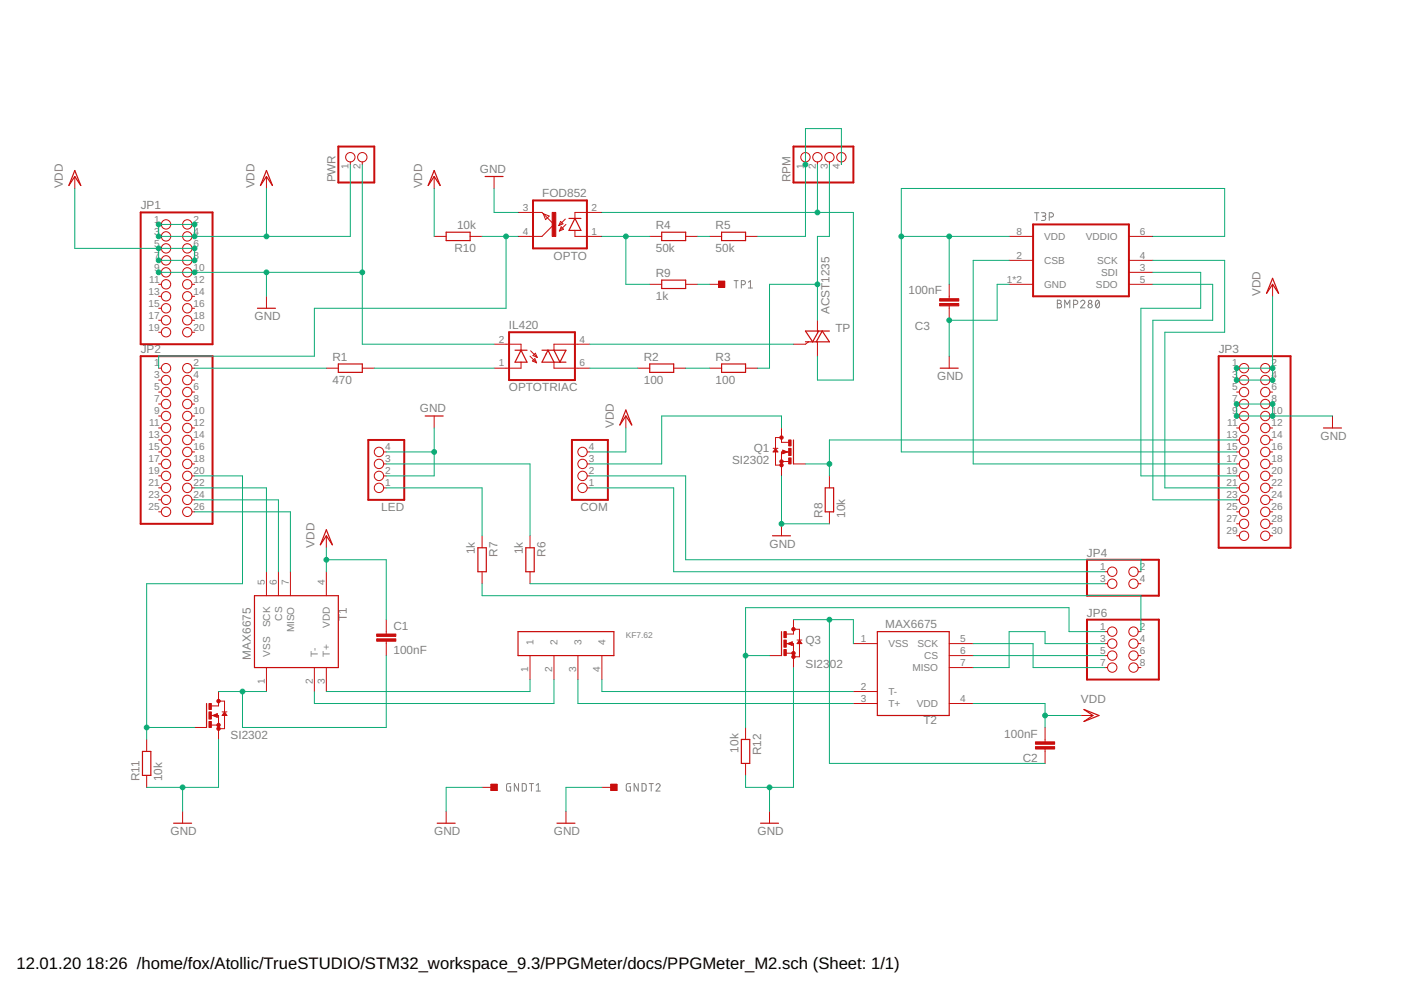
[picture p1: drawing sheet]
<svg xmlns="http://www.w3.org/2000/svg" width="297mm" height="210mm" viewBox="0 0 297 210" stroke-linecap="round" stroke-linejoin="round" font-family="sans-serif">
<g fill="none" stroke="#808080" stroke-width=".21">
<path d="M155.6 59.5h.9M156.1 59.5v1.6M158.7 59.8l.4-.3v1.6M219.4 45.1h.9M219.8 45.1v1.6M220.8 45.1h.6a.37 .37 0 0 1 .3 .4 .37 .37 0 0 1-.3 .3h-.4M221.3 45.8a.44 .44 0 0 1 .4 .5 .44 .44 0 0 1-.4 .4h-.5M222.5 46h.4a.46 .46 0 0 0 .5-.4 .46 .46 0 0 0-.5-.5h-.4v1.6M157.2 60.4h.4a.43 .43 0 0 0 .5-.5 .43 .43 0 0 0-.5-.4h-.4v1.6M158.7 61.1h.8M224.2 63.6h.4a.36 .36 0 0 1 .4 .4 .36 .36 0 0 1-.4 .4 .46 .46 0 0 1 .5 .4 .46 .46 0 0 1-.5 .5h-.4zM224.2 64.4h.4"/>
<path d="M225.7 65.3v-1.7l.6 1 .5-1v1.7M227.6 64.6h.5a.46 .46 0 0 0 .4-.5 .46 .46 0 0 0-.4-.5h-.5v1.7M229.1 64a.44 .44 0 0 1 .6-.3 .44 .44 0 0 1 .2 .7l-.8 .9h.9M232.5 63.8l.2-.2a.97 .97 0 0 1 0 1.7 1 1 0 0 1-.2-1.5zM233 64l-.7 .9M108.3 166.1h-.6l-.3 .3v1.1l.2 .2h.7v-.9h-.3M109.9 166.1v1.6l-.8-1.6v1.6M110.7 166.1l.6 .1 .3 .2v1l-.3 .3h-.6zM112.2 166.1h.9M112.7 166.1v1.6M113.7 167.7h.9M113.7 166.5l.4-.4v1.6"/>
<path d="M133.7 166.1h-.6l-.3 .3v1l.2 .3h.7v-.9h-.3M135.3 166.1v1.6l-.8-1.6v1.6M136.1 166.1l.6 .1 .3 .2v1l-.3 .3h-.6zM137.6 166.1h.9M138.1 166.1v1.6M139.1 166.5a.43 .43 0 0 1 .6-.3 .43 .43 0 0 1 .1 .6l-.7 .9h.9"/>
<circle cx="231.1" cy="64" r=".35"/>
<circle cx="231.1" cy="64.8" r=".46"/>
</g>
<path d="M71.7 31.1h7.7v7.6h-7.7zM168.2 31.1h12.7v7.6h-12.7zM29.8 45h15.3v28h-15.3zM113 42.5h11.4v10.2h-11.4zM219 47.6h20.4v15.2h-20.4zM29.8 75.5h15.3v35.6h-15.3zM107.9 70.4h14v10.2h-14zM258.4 75.5h15.2v40.6h-15.2zM78.1 93.3h7.6v12.7h-7.6zM121.3 93.3h7.6v12.7h-7.6zM230.5 118.7h15.2v7.6h-15.2zM230.5 131.4h15.2v12.7h-15.2z" fill="none" stroke="#c90d0c" stroke-width=".42"/>
<g fill="none" stroke="#c90d0c" stroke-width=".21">
<path d="M15.9 37.4v2.6M56.5 37.4v2.6M74.3 34.3v.6M76.8 34.3v.6M92.1 37.4v2.6M104.8 37.4v2.6M170.8 34.3v.6M173.3 34.3v.6M175.9 34.3v.6M178.4 34.3v.6M33.6 50.1h.6M33.6 47.6h.6"/>
<path d="M33.6 52.7h.6M33.6 55.2h.6M33.6 57.7h.6M40.7 50.1h.6M40.7 47.6h.6M40.7 52.7h.6M40.7 55.2h.6M40.7 57.7h.6M92.1 50.1h2.5M99.7 50.1h2.5M109.8 45h5.1l2.6 2.6-2.6 2.5h-5.1M115.2 45.3l1.2 .5-.7 .8z"/>
<path d="M118.9 46.9l.5 .6-.9 .3zM119 48.1l.5 .5-.9 .4zM119.9 46.4l-1.4 1.4M120 47.6l-1.4 1.4M121.9 48.9v1.2h5.7M127.6 45h-5.7v1.3M137.8 50.1h2.5M145.4 50.1h2.5M150.5 50.1h2.5M158.1 50.1h2.5M214 50.1h5M214 55.2h5"/>
<path d="M239.4 50.1h5M239.4 55.2h5M239.4 57.7h5M33.6 78.1h.6M33.6 60.3h.6M33.6 62.8h.6M33.6 65.4h.6M33.6 67.9h.6M33.6 70.4h.6M40.7 78.1h.6M40.7 60.3h.6M40.7 62.8h.6"/>
<path d="M40.7 65.4h.6M40.7 67.9h.6M40.7 70.4h.6M56.5 62.8v2.6M69.2 78.1h2.5M76.8 78.1h2.6M104.8 73h5.7v1.3M110.5 76.8v1.3h-5.7M112.4 75.5l1.4 1.4M112.5 74.4l1.4 1.4M112.9 76.5l.5-.5 .4 .9zM113 75.4l.5-.5 .4 .9z"/>
<path d="M117.5 76.8v1.3h7.6M125.1 73h-7.6v1.3M135.2 78.1h2.6M137.8 60.3h2.5M142.8 78.1h2.6M145.4 60.3h2.5M150.5 78.1h2.5M150.5 60.3h1.9M158.1 78.1h2.5M171.4 72.5l-.6 .5h-2.6M173.3 67.9v2.5M173.3 72.5v3"/>
<path d="M201.3 60.3v3M201.3 64.9v3M201.3 75.5v2.6M214 60.3h5M239.4 60.3h5M262.2 78.1h.6M269.3 78.1h.5M269.8 60.3v2.5M33.6 98.4h.6M33.6 95.8h.6M33.6 80.6h.6M33.6 83.1h.6"/>
<path d="M33.6 85.7h.6M33.6 88.2h.6M33.6 90.7h.6M33.6 93.3h.6M40.7 98.4h.6M40.7 95.8h.6M40.7 80.6h.6M40.7 83.1h.6M40.7 85.7h.6M40.7 88.2h.6M40.7 90.7h.6M40.7 93.3h.6"/>
<path d="M81.3 98.4h.6M81.3 95.8h.6M92.1 88.2v2.5M124.5 98.4h.6M124.5 95.8h.6M132.7 88.2v2.5M163.9 95.1h1M164.4 95.1l.5 .7h-1zM165.7 90.7v3.1h1.5M165.7 92.8h-1.3v5.8h1.3M165.7 97.9h1.5M165.9 95.4l1.1 .4-1.1 .4z"/>
<path d="M167.2 95.8h-1.5v5.1M168.2 98.4h2.6M262.2 98.4h.6M262.2 95.8h.6M262.2 80.6h.6M262.2 83.1h.6M262.2 85.7h.6M262.2 88.2h.6M262.2 90.7h.6M262.2 93.3h.6M269.3 98.4h.5M269.3 95.8h.5"/>
<path d="M269.3 80.6h.5M269.3 83.1h.5M269.3 85.7h.5M269.3 88.2h.5M269.3 90.7h.5M269.3 93.3h.5M282.5 88.2v2.5M33.6 103.4h.6M33.6 100.9h.6M33.6 106h.6M33.6 108.5h.6M40.7 103.4h.6"/>
<path d="M40.7 100.9h.6M40.7 106h.6M40.7 108.5h.6M69.2 113.6v2.5M81.3 103.4h.6M81.3 100.9h.6M102.2 113.6v2.5M112.4 113.6v2.5M124.5 103.4h.6M124.5 100.9h.6M165.7 111.1v2.5M175.9 100.9v2.5"/>
<path d="M175.9 108.5v2.6M262.2 103.4h.6M262.2 100.9h.6M262.2 106h.6M262.2 108.5h.6M262.2 111.1h.6M262.2 113.6h.6M269.3 103.4h.5M269.3 100.9h.5M269.3 106h.5M269.3 108.5h.5M269.3 111.1h.5"/>
<path d="M269.3 113.6h.5M56.5 121.2v5.1M59 121.2v5.1M61.6 121.2v5.1M69.2 121.2v5.1M81.9 131.4v3M81.9 136v3M102.2 121.2v2.6M112.4 121.2v2.6M112.4 139v5.1M117.5 139v5.1M122.5 139v5.1"/>
<path d="M127.6 139v5.1M163.2 139h2.5M166.7 136.5h1.5v5M166.7 138.5h1.5M167 136.5l1-.4v.7zM168.2 131.4v3h-1.5M168.2 133.4h1.3v5.9h-1.3M169 135.7h1M169.5 135.7l.5 .8h-1zM180.9 136.5h5.1M201.3 136.5h5M201.3 139h5"/>
<path d="M234.3 121.2h.5M234.3 123.8h.5M234.3 136.5h.5M234.3 139h.5M234.3 133.9h.5M241.3 121.2h.6M241.3 123.8h.6M241.3 136.5h.6M241.3 139h.6M241.3 133.9h.6M31.1 156.8v2.5M41.3 154.2h2.5"/>
<path d="M44.8 151.7h1.5v5.1M44.8 153.7h1.5M45.1 151.7l1-.4v.8zM46.3 146.6v3.1h-1.5M46.3 148.7h1.3v5.8h-1.3M47.1 150.9h1M47.6 150.9l.5 .8h-1zM56.5 141.5v5.1M66.7 141.5v5.1M69.2 141.5v5.1M158.1 154.2v2.6M180.9 146.6h5.1"/>
<path d="M180.9 149.2h5.1M201.3 149.2h5M201.3 141.5h5M221.6 154.2v3.1M221.6 158.8v3.1M229.2 151.7h2.5M234.3 141.5h.5M241.3 141.5h.6M31.1 164.4v2.5M38.7 172v2.5M94.6 172v2.5M102.2 166.9h1.9"/>
<path d="M120 172v2.5M127.6 166.9h1.9M158.1 161.9v2.5M163.2 172v2.5"/>
<circle cx="74.3" cy="33.3" r=".99"/>
<circle cx="76.8" cy="33.3" r=".99"/>
<circle cx="170.8" cy="33.3" r=".99"/>
<circle cx="173.3" cy="33.3" r=".99"/>
<circle cx="175.9" cy="33.3" r=".99"/>
<circle cx="178.4" cy="33.3" r=".99"/>
<circle cx="35.2" cy="57.7" r=".99"/>
<circle cx="35.2" cy="52.7" r=".99"/>
<circle cx="35.2" cy="55.2" r=".99"/>
<circle cx="35.2" cy="47.6" r=".99"/>
<circle cx="35.2" cy="50.1" r=".99"/>
<circle cx="39.7" cy="52.7" r=".99"/>
<circle cx="39.7" cy="47.6" r=".99"/>
<circle cx="39.7" cy="57.7" r=".99"/>
<circle cx="39.7" cy="50.1" r=".99"/>
<circle cx="39.7" cy="55.2" r=".99"/>
<circle cx="35.2" cy="67.9" r=".99"/>
<circle cx="35.2" cy="60.3" r=".99"/>
<circle cx="35.2" cy="70.4" r=".99"/>
<circle cx="35.2" cy="62.8" r=".99"/>
<circle cx="35.2" cy="65.4" r=".99"/>
<circle cx="35.2" cy="78.1" r=".99"/>
<circle cx="39.7" cy="70.4" r=".99"/>
<circle cx="39.7" cy="78.1" r=".99"/>
<circle cx="39.7" cy="65.4" r=".99"/>
<circle cx="39.7" cy="67.9" r=".99"/>
<circle cx="39.7" cy="60.3" r=".99"/>
<circle cx="39.7" cy="62.8" r=".99"/>
<circle cx="263.8" cy="78.1" r=".99"/>
<circle cx="268.3" cy="78.1" r=".99"/>
<circle cx="35.2" cy="95.8" r=".99"/>
<circle cx="35.2" cy="88.2" r=".99"/>
<circle cx="35.2" cy="90.7" r=".99"/>
<circle cx="35.2" cy="98.4" r=".99"/>
<circle cx="35.2" cy="93.3" r=".99"/>
<circle cx="35.2" cy="83.1" r=".99"/>
<circle cx="35.2" cy="80.6" r=".99"/>
<circle cx="35.2" cy="85.7" r=".99"/>
<circle cx="39.7" cy="95.8" r=".99"/>
<circle cx="39.7" cy="88.2" r=".99"/>
<circle cx="39.7" cy="90.7" r=".99"/>
<circle cx="39.7" cy="98.4" r=".99"/>
<circle cx="39.7" cy="93.3" r=".99"/>
<circle cx="39.7" cy="83.1" r=".99"/>
<circle cx="39.7" cy="80.6" r=".99"/>
<circle cx="39.7" cy="85.7" r=".99"/>
<circle cx="80.3" cy="98.4" r=".99"/>
<circle cx="80.3" cy="95.8" r=".99"/>
<circle cx="123.5" cy="95.8" r=".99"/>
<circle cx="123.5" cy="98.4" r=".99"/>
<circle cx="263.8" cy="95.8" r=".99"/>
<circle cx="263.8" cy="90.7" r=".99"/>
<circle cx="263.8" cy="88.2" r=".99"/>
<circle cx="263.8" cy="93.3" r=".99"/>
<circle cx="263.8" cy="98.4" r=".99"/>
<circle cx="263.8" cy="80.6" r=".99"/>
<circle cx="263.8" cy="85.7" r=".99"/>
<circle cx="263.8" cy="83.1" r=".99"/>
<circle cx="268.3" cy="88.2" r=".99"/>
<circle cx="268.3" cy="90.7" r=".99"/>
<circle cx="268.3" cy="95.8" r=".99"/>
<circle cx="268.3" cy="93.3" r=".99"/>
<circle cx="268.3" cy="98.4" r=".99"/>
<circle cx="268.3" cy="83.1" r=".99"/>
<circle cx="268.3" cy="80.6" r=".99"/>
<circle cx="268.3" cy="85.7" r=".99"/>
<circle cx="35.2" cy="100.9" r=".99"/>
<circle cx="35.2" cy="103.4" r=".99"/>
<circle cx="35.2" cy="106" r=".99"/>
<circle cx="35.2" cy="108.5" r=".99"/>
<circle cx="39.7" cy="100.9" r=".99"/>
<circle cx="39.7" cy="103.4" r=".99"/>
<circle cx="39.7" cy="106" r=".99"/>
<circle cx="39.7" cy="108.5" r=".99"/>
<circle cx="80.3" cy="100.9" r=".99"/>
<circle cx="80.3" cy="103.4" r=".99"/>
<circle cx="123.5" cy="100.9" r=".99"/>
<circle cx="123.5" cy="103.4" r=".99"/>
<circle cx="263.8" cy="100.9" r=".99"/>
<circle cx="263.8" cy="106" r=".99"/>
<circle cx="263.8" cy="111.1" r=".99"/>
<circle cx="263.8" cy="113.6" r=".99"/>
<circle cx="263.8" cy="108.5" r=".99"/>
<circle cx="263.8" cy="103.4" r=".99"/>
<circle cx="268.3" cy="111.1" r=".99"/>
<circle cx="268.3" cy="113.6" r=".99"/>
<circle cx="268.3" cy="100.9" r=".99"/>
<circle cx="268.3" cy="103.4" r=".99"/>
<circle cx="268.3" cy="106" r=".99"/>
<circle cx="268.3" cy="108.5" r=".99"/>
<circle cx="235.8" cy="136.5" r=".99"/>
<circle cx="235.8" cy="121.2" r=".99"/>
<circle cx="235.8" cy="133.9" r=".99"/>
<circle cx="235.8" cy="123.8" r=".99"/>
<circle cx="235.8" cy="139" r=".99"/>
<circle cx="240.3" cy="133.9" r=".99"/>
<circle cx="240.3" cy="139" r=".99"/>
<circle cx="240.3" cy="123.8" r=".99"/>
<circle cx="240.3" cy="121.2" r=".99"/>
<circle cx="240.3" cy="136.5" r=".99"/>
<circle cx="235.8" cy="141.5" r=".99"/>
<circle cx="240.3" cy="141.5" r=".99"/>
</g>
<g fill="none" stroke="#c90d0c" stroke-width=".25">
<path d="M15.9 36.2l1.2 3.1-1.2-1.9-1.3 1.9zM56.5 36.2l1.3 3.1-1.3-1.9-1.3 1.9zM92.1 36.2l1.2 3.1-1.2-1.9-1.3 1.9zM102.8 37.4h3.9M94.6 49.2h5.1v1.8h-5.1zM120.6 46.3h2.6M121.9 46.3l1.3 2.6h-2.6zM140.3 49.2h5.1v1.8h-5.1zM140.3 59.4h5.1v1.8h-5.1zM152.4 59.6h1.2v1.3h-1.2zM153 49.2h5.1v1.8h-5.1zM269.8 59l1.3 3.2-1.3-1.9-1.3 1.9z"/>
<path d="M54.6 65.4h3.8M71.7 77.2h5.1v1.8h-5.1zM109.2 74.3h2.5M110.5 74.3l1.2 2.5h-2.5zM114.9 74.3h5.1l-1.3 2.5-1.2-2.5M117.5 76.8l-1.3-2.5-1.3 2.5h5.1M137.8 77.2h5v1.8h-5zM153 77.2h5.1v1.8h-5.1zM170.8 72.5h5.1l-1.6-2.3-1.2 2.3M173.6 70.2l-1.3 2.3-1.5-2.3h5.1M199.3 78.1h3.9M90.1 88.2h3.9"/>
<path d="M132.7 86.9l1.2 3.2-1.2-1.9-1.3 1.9zM164.4 95.3l.3 .4h-.5zM166.6 95.8l-.5-.2v.5l.6-.3M168.2 93.3v5.1M280.6 90.7h3.8M69.2 112.3l1.3 3.2-1.3-1.9-1.3 1.9zM101.3 116.1h1.8v5.1h-1.8zM111.5 116.1h1.8v5.1h-1.8zM163.8 113.6h3.8M175 103.4h1.7v5.1h-1.7zM54 126.3h17.7v15.2h-17.7zM109.8 133.9h20.4v5.1h-20.4z"/>
<path d="M165.7 133.9v5.1M167.2 136.5l.7 .2v-.5l-.6 .3M169.5 136l.3 .3h-.6zM186 133.9h15.3v17.8h-15.3zM30.2 159.3h1.8v5.1h-1.8zM43.8 149.2v5M45.3 151.7l.7 .3v-.6l-.6 .3M47.6 151.2l.3 .4h-.6zM157.2 156.8h1.8v5.1h-1.8zM229.8 150.4l3.2 1.3-3.2 1.3 1.9-1.3zM36.8 174.5h3.8M92.7 174.5h3.8"/>
<path d="M104.1 166.3h1.3v1.3h-1.3zM118.1 174.5h3.8M129.5 166.3h1.3v1.3h-1.3zM161.2 174.5h3.9"/>
</g>
<g fill="#c90d0c" stroke="#c90d0c" stroke-width=".21">
<circle cx="165.7" cy="98.6" r=".36"/>
<circle cx="165.7" cy="97.9" r=".36"/>
<circle cx="165.7" cy="92.8" r=".36"/>
<circle cx="46.3" cy="154.5" r=".36"/>
<circle cx="46.3" cy="153.7" r=".36"/>
<circle cx="46.3" cy="148.7" r=".36"/>
<circle cx="168.2" cy="139.3" r=".36"/>
<circle cx="168.2" cy="138.5" r=".36"/>
<circle cx="168.2" cy="133.4" r=".36"/>
</g>
<g fill="#c90d0c" stroke="#c90d0c" stroke-width=".21">
<path d="M167.2 93.3h.5v1.3h-.5z"/>
<path d="M167.2 97.1h.5v1.3h-.5z"/>
<path d="M167.2 95.1h.5v1.5h-.5z"/>
<path d="M117.1 45h.7v5.1h-.7z"/>
<path d="M79.9 135.4h4v.6h-4z"/>
<path d="M79.9 134.4h4v.5h-4z"/>
<path d="M219.5 157.3h4.1v.5h-4.1z"/>
<path d="M219.5 158.3h4.1v.5h-4.1z"/>
<path d="M199.2 63.3h4.1v.5h-4.1z"/>
<path d="M199.2 64.3h4.1v.6h-4.1z"/>
<path d="M152.4 59.6h1.2v1.3h-1.2z"/>
<path d="M44.3 149.2h.5v1.2h-.5z"/>
<path d="M44.3 153h.5v1.2h-.5z"/>
<path d="M44.3 150.9h.5v1.6h-.5z"/>
<path d="M166.2 133.9h.5v1.3h-.5z"/>
<path d="M166.2 137.7h.5v1.3h-.5z"/>
<path d="M166.2 135.7h.5v1.5h-.5z"/>
<path d="M104.1 166.3h1.3v1.3h-1.3z"/>
<path d="M129.5 166.3h1.3v1.3h-1.3z"/>
</g>
<g fill="#0dab76" stroke="#0dab76" stroke-width=".21">
<circle cx="165.7" cy="111.1" r=".51"/>
<circle cx="262.2" cy="88.2" r=".51"/>
<circle cx="262.2" cy="85.7" r=".51"/>
<circle cx="269.8" cy="88.2" r=".51"/>
<circle cx="269.8" cy="85.7" r=".51"/>
<circle cx="41.3" cy="57.7" r=".51"/>
<circle cx="76.8" cy="57.7" r=".51"/>
<circle cx="56.5" cy="57.7" r=".51"/>
<circle cx="33.6" cy="57.7" r=".51"/>
<circle cx="92.1" cy="95.8" r=".51"/>
<circle cx="201.3" cy="67.9" r=".51"/>
<circle cx="163.2" cy="166.9" r=".51"/>
<circle cx="38.7" cy="166.9" r=".51"/>
<circle cx="175.9" cy="98.4" r=".51"/>
<circle cx="132.7" cy="50.1" r=".51"/>
<circle cx="201.3" cy="50.1" r=".51"/>
<circle cx="191.1" cy="50.1" r=".51"/>
<circle cx="107.3" cy="50.1" r=".51"/>
<circle cx="170.8" cy="34.9" r=".51"/>
<circle cx="173.3" cy="60.3" r=".51"/>
<circle cx="173.3" cy="45" r=".51"/>
<circle cx="31.1" cy="154.2" r=".51"/>
<circle cx="158.1" cy="139" r=".51"/>
<circle cx="41.3" cy="50.1" r=".51"/>
<circle cx="41.3" cy="47.6" r=".51"/>
<circle cx="33.6" cy="50.1" r=".51"/>
<circle cx="33.6" cy="47.6" r=".51"/>
<circle cx="56.5" cy="50.1" r=".51"/>
<circle cx="221.6" cy="151.7" r=".51"/>
<circle cx="69.2" cy="118.7" r=".51"/>
<circle cx="269.8" cy="78.1" r=".51"/>
<circle cx="269.8" cy="80.6" r=".51"/>
<circle cx="262.2" cy="78.1" r=".51"/>
<circle cx="262.2" cy="80.6" r=".51"/>
<circle cx="33.6" cy="52.7" r=".51"/>
<circle cx="41.3" cy="52.7" r=".51"/>
<circle cx="41.3" cy="55.2" r=".51"/>
<circle cx="33.6" cy="55.2" r=".51"/>
<circle cx="175.9" cy="131.4" r=".51"/>
<circle cx="51.4" cy="146.6" r=".51"/>
</g>
<g fill="none" stroke="#0dab76" stroke-width=".21">
<path d="M15.9 40v12.7h25.4v2.5h-7.7v-2.5M56.5 40v10.1M74.3 34.9v15.2h-40.7v-2.5h7.7v2.5M76.8 34.9v38.1h28M92.1 40v10.1M104.8 40v5h5M173.3 34.9v10.1M175.9 34.9v15.2h-2.6v17.8M178.4 34.9v-7.6h-7.6v22.8h-10.2M33.6 57.7h43.2M56.5 57.7v5.1M102.2 50.1h7.6"/>
<path d="M107.3 50.1v15.3h-40.6v10.1h-33.1v2.6M127.6 45h53.3v35.6h-7.6v-5.1M127.6 50.1h10.2M132.7 50.1v10.2h5.1M147.9 50.1h2.6M191.1 50.1h22.9M201.3 50.1v10.2M214 55.2h-7.7v43.2h55.9M244.4 57.7h10.2v7.7h-12.7v35.5h20.3M244.4 50.1h15.3v-10.1h-68.6v55.8h71.1M244.4 55.2h15.3v15.2h-12.7v33h15.2M41.3 78.1h27.9"/>
<path d="M79.4 78.1h25.4M125.1 73h43.1M125.1 78.1h10.1M145.4 78.1h5.1M147.9 60.3h2.6M173.3 60.3h-10.1v17.8h-2.6M214 60.3h-2.6v7.6h-10.1v7.6M244.4 60.3h12.7v7.6h-12.7v38.1h17.8M269.8 62.8v17.8h-7.6v-2.5h7.6M81.9 95.8h10.2M81.9 98.4h30.5v15.2M92.1 90.7v10.2h-10.2"/>
<path d="M132.7 90.7v5.1h-7.6M165.7 90.7v-2.5h-25.4v10.2h-15.2M170.8 98.4h5.1M262.2 93.3h-86.3v7.6M269.8 88.2v-2.5h-7.6v2.5h20.3M41.3 103.4h15.2v17.8M41.3 100.9h10.1v22.9h-20.3v33M41.3 108.5h20.3v12.7M41.3 106h17.7v15.2M69.2 118.7h12.7v12.7M69.2 116.1v5.1M81.9 103.4h20.3v10.2"/>
<path d="M125.1 100.9h20.3v17.8h96.5v2.5M125.1 103.4h17.7v17.8h91.5M165.7 100.9v10.2h10.2M81.9 139v15.2h-30.5v-7.6M102.2 123.8v2.5h139.7v7.6M112.4 123.8h121.9M158.1 139h5.1M168.2 131.4h12.7v5.1M175.9 131.4v30.5h45.7M206.3 139h28M206.3 136.5h12.7v5h15.3M234.3 133.9h-7.6v-5.1h-68.6v25.4"/>
<path d="M234.3 136.5h-12.7v-2.6h-7.6v7.6h-7.7M31.1 154.2h10.2M46.3 156.8v10.1h-15.2M46.3 146.6h10.2M112.4 144.1v2.5h-43.2M117.5 144.1v5.1h-50.8v-2.6M122.5 144.1v5.1h58.4M127.6 144.1v2.5h53.3M168.2 141.5v25.4h-10.1v-2.5M206.3 149.2h15.3v5M221.6 151.7h7.6M38.7 166.9v5.1"/>
<path d="M102.2 166.9h-7.6v5.1M127.6 166.9h-7.6v5.1M163.2 166.9v5.1"/>
</g>
<g font-size="3.5">
<text x="3.5" y="205.4">12.01.20</text>
<text x="18.2" y="205.4">18:26 /home/fox/Atollic/TrueSTUDIO/STM32_workspace_9.3/PPGMeter/docs/PPGMeter_M2.sch (Sheet: 1/1)</text>
</g>
<g font-size="2.5" fill="#808080">
<text x="13.3" y="40" transform="rotate(-90 13.3 40)">VDD</text>
<text x="54" y="40" transform="rotate(-90 54 40)">VDD</text>
<text x="71.1" y="38.7" transform="rotate(-90 71.1 38.7)">PWR</text>
<text x="89.5" y="40" transform="rotate(-90 89.5 40)">VDD</text>
<text x="101.7" y="36.7">GND</text>
<text x="115" y="41.7">FOD852</text>
<text x="167.6" y="38.7" transform="rotate(-90 167.6 38.7)">RPM</text>
<text x="29.8" y="44.4">JP1</text>
<text x="96.3" y="53.4">R10</text>
<text x="96.9" y="48.6">10k</text>
<text x="139" y="53.4">50k</text>
<text x="139" y="48.6">R4</text>
<text x="151.7" y="53.4">50k</text>
<text x="151.7" y="48.6">R5</text>
<text x="117.4" y="55.1">OPTO</text>
<text x="139" y="58.8">R9</text>
<text x="139" y="63.6">1k</text>
<text x="192.6" y="62.4">100nF</text>
<text x="267.3" y="62.8" transform="rotate(-90 267.3 62.8)">VDD</text>
<text x="54" y="67.9">GND</text>
<text x="107.9" y="69.7">IL420</text>
<text x="175.9" y="66.6" transform="rotate(-90 175.9 66.6)">ACST1235</text>
<text x="177.1" y="70.4">TP</text>
<text x="194" y="70.1">C3</text>
<text x="29.8" y="74.9">JP2</text>
<text x="70.5" y="76.6">R1</text>
<text x="136.5" y="76.6">R2</text>
<text x="151.7" y="76.6">R3</text>
<text x="258.4" y="74.9">JP3</text>
<text x="70.5" y="81.4">470</text>
<text x="107.9" y="83">OPTOTRIAC</text>
<text x="136.5" y="81.4">100</text>
<text x="151.7" y="81.4">100</text>
<text x="198.7" y="80.6">GND</text>
<text x="89" y="87.4">GND</text>
<text x="130.1" y="90.7" transform="rotate(-90 130.1 90.7)">VDD</text>
<text x="159.8" y="95.8">Q1</text>
<text x="280" y="93.3">GND</text>
<text x="155.2" y="98.4">SI2302</text>
<text x="80.8" y="108.4">LED</text>
<text x="123.1" y="108.4">COM</text>
<text x="174.4" y="109.8" transform="rotate(-90 174.4 109.8)">R8</text>
<text x="179.2" y="109.8" transform="rotate(-90 179.2 109.8)">10k</text>
<text x="66.7" y="116.1" transform="rotate(-90 66.7 116.1)">VDD</text>
<text x="100.7" y="117.5" transform="rotate(-90 100.7 117.5)">1k</text>
<text x="105.5" y="118.1" transform="rotate(-90 105.5 118.1)">R7</text>
<text x="110.8" y="117.5" transform="rotate(-90 110.8 117.5)">1k</text>
<text x="115.6" y="118.1" transform="rotate(-90 115.6 118.1)">R6</text>
<text x="163.2" y="116.1">GND</text>
<text x="230.5" y="118">JP4</text>
<text x="73.5" y="131.8" transform="rotate(-90 73.5 131.8)">T1</text>
<text x="230.5" y="130.7">JP6</text>
<text x="83.4" y="133.5">C1</text>
<text x="170.8" y="136.5">Q3</text>
<text x="187.7" y="133.2">MAX6675</text>
<text x="53.2" y="139.8" transform="rotate(-90 53.2 139.8)">MAX6675</text>
<text x="83.4" y="138.6">100nF</text>
<text x="170.8" y="141.5">SI23</text>
<text x="175.9" y="141.5">02</text>
<text x="229.2" y="149.2">VDD</text>
<text x="195.8" y="153.5">T2</text>
<text x="48.9" y="156.8">SI2302</text>
<text x="156.6" y="159.5" transform="rotate(-90 156.6 159.5)">10k</text>
<text x="161.4" y="160.1" transform="rotate(-90 161.4 160.1)">R12</text>
<text x="212.9" y="156.4">100nF</text>
<text x="216.8" y="161.5">C2</text>
<text x="29.6" y="165.7" transform="rotate(-90 29.6 165.7)">R11</text>
<text x="34.4" y="165.7" transform="rotate(-90 34.4 165.7)">10k</text>
<text x="36.2" y="177.1">GND</text>
<text x="92.1" y="177.1">GND</text>
<text x="117.4" y="177.1">GND</text>
<text x="160.6" y="177.1">GND</text>
</g>
<g font-size="2.1" fill="#808080">
<text x="73.9" y="35.9" transform="rotate(-90 73.9 35.9)">1</text>
<text x="76.5" y="35.9" transform="rotate(-90 76.5 35.9)">2</text>
<text x="170.4" y="35.9" transform="rotate(-90 170.4 35.9)">1</text>
<text x="173" y="35.9" transform="rotate(-90 173 35.9)">2</text>
<text x="175.5" y="35.9" transform="rotate(-90 175.5 35.9)">3</text>
<text x="178" y="35.9" transform="rotate(-90 178 35.9)">4</text>
<text x="32.7" y="47.2">1</text>
<text x="41.1" y="47.2">2</text>
<text x="110.8" y="44.7">3</text>
<text x="125.4" y="44.7">2</text>
<text x="32.7" y="49.8">3</text>
<text x="32.7" y="52.3">5</text>
<text x="41.1" y="49.8">4</text>
<text x="41.1" y="52.3">6</text>
<text x="110.8" y="49.8">4</text>
<text x="125.4" y="49.8">1</text>
<text x="215.5" y="49.8">8</text>
<text x="221.4" y="50.9">VDD</text>
<text x="230.2" y="50.9">VDDIO</text>
<text x="241.7" y="49.8">6</text>
<text x="31.6" y="59.9">11</text>
<text x="32.7" y="54.8">7</text>
<text x="32.7" y="57.4">9</text>
<text x="41.1" y="54.8">8</text>
<text x="41.1" y="57.4">10</text>
<text x="41.1" y="59.9">12</text>
<text x="213.5" y="59.9">1*2</text>
<text x="215.5" y="54.8">2</text>
<text x="221.4" y="56">CSB</text>
<text x="232.6" y="56">SCK</text>
<text x="233.5" y="58.5">SDI</text>
<text x="241.7" y="59.9">5</text>
<text x="241.7" y="57.4">3</text>
<text x="241.7" y="54.8">4</text>
<text x="31.5" y="62.5">13</text>
<text x="31.5" y="65">15</text>
<text x="41.1" y="62.5">14</text>
<text x="41.1" y="65">16</text>
<text x="221.4" y="61">GND</text>
<text x="232.4" y="61">SDO</text>
<text x="31.5" y="67.5">17</text>
<text x="31.5" y="70.1">19</text>
<text x="41.1" y="67.5">18</text>
<text x="41.1" y="70.1">20</text>
<text x="32.7" y="77.7">1</text>
<text x="41.1" y="77.7">2</text>
<text x="105.7" y="77.7">1</text>
<text x="105.7" y="72.6">2</text>
<text x="122.9" y="72.6">4</text>
<text x="122.9" y="77.7">6</text>
<text x="261.2" y="77.7">1</text>
<text x="269.6" y="77.7">2</text>
<text x="32.7" y="80.2">3</text>
<text x="32.7" y="82.8">5</text>
<text x="41.1" y="80.2">4</text>
<text x="41.1" y="82.8">6</text>
<text x="261.2" y="80.2">3</text>
<text x="261.2" y="82.8">5</text>
<text x="269.6" y="80.2">4</text>
<text x="269.6" y="82.8">6</text>
<text x="32.7" y="85.3">7</text>
<text x="32.7" y="87.9">9</text>
<text x="41.1" y="85.3">8</text>
<text x="41.1" y="87.9">10</text>
<text x="261.2" y="85.3">7</text>
<text x="261.2" y="87.9">9</text>
<text x="269.6" y="85.3">8</text>
<text x="269.6" y="87.9">10</text>
<text x="31.5" y="92.9">13</text>
<text x="31.5" y="95.5">15</text>
<text x="31.6" y="90.4">11</text>
<text x="41.1" y="90.4">12</text>
<text x="41.1" y="92.9">14</text>
<text x="41.1" y="95.5">16</text>
<text x="81.7" y="95.5">4</text>
<text x="124.9" y="95.5">4</text>
<text x="260" y="92.9">13</text>
<text x="260" y="95.5">15</text>
<text x="260.2" y="90.4">11</text>
<text x="269.6" y="90.4">12</text>
<text x="269.6" y="92.9">14</text>
<text x="269.6" y="95.5">16</text>
<text x="31.5" y="98">17</text>
<text x="31.5" y="100.6">19</text>
<text x="41.1" y="98">18</text>
<text x="41.1" y="100.6">20</text>
<text x="81.7" y="100.6">2</text>
<text x="81.7" y="98">3</text>
<text x="124.9" y="100.6">2</text>
<text x="124.9" y="98">3</text>
<text x="260" y="98">17</text>
<text x="260" y="100.6">19</text>
<text x="269.6" y="98">18</text>
<text x="269.6" y="100.6">20</text>
<text x="31.5" y="103.1">21</text>
<text x="31.5" y="105.6">23</text>
<text x="41.1" y="103.1">22</text>
<text x="41.1" y="105.6">24</text>
<text x="81.7" y="103.1">1</text>
<text x="124.9" y="103.1">1</text>
<text x="260" y="103.1">21</text>
<text x="260" y="105.6">23</text>
<text x="269.6" y="103.1">22</text>
<text x="269.6" y="105.6">24</text>
<text x="31.5" y="108.2">25</text>
<text x="41.1" y="108.2">26</text>
<text x="260" y="108.2">25</text>
<text x="260" y="110.7">27</text>
<text x="260" y="113.2">29</text>
<text x="269.6" y="108.2">26</text>
<text x="269.6" y="110.7">28</text>
<text x="269.6" y="113.2">30</text>
<text x="56.1" y="124" transform="rotate(-90 56.1 124)">5</text>
<text x="58.7" y="124" transform="rotate(-90 58.7 124)">6</text>
<text x="61.2" y="124" transform="rotate(-90 61.2 124)">7</text>
<text x="68.8" y="124" transform="rotate(-90 68.8 124)">4</text>
<text x="233.3" y="120.9">1</text>
<text x="233.3" y="123.4">3</text>
<text x="241.7" y="120.9">2</text>
<text x="241.7" y="123.4">4</text>
<text x="59.8" y="131.6" transform="rotate(-90 59.8 131.6)">CS</text>
<text x="57.3" y="133" transform="rotate(-90 57.3 133)">SCK</text>
<text x="62.3" y="134.1" transform="rotate(-90 62.3 134.1)">MISO</text>
<text x="70" y="133.1" transform="rotate(-90 70 133.1)">VDD</text>
<text x="113.1" y="136.7" transform="rotate(-90 113.1 136.7)">1</text>
<text x="118.2" y="136.7" transform="rotate(-90 118.2 136.7)">2</text>
<text x="123.3" y="136.7" transform="rotate(-90 123.3 136.7)">3</text>
<text x="128.4" y="136.7" transform="rotate(-90 128.4 136.7)">4</text>
<text x="182.5" y="136.1">1</text>
<text x="188.4" y="137.2">VSS</text>
<text x="194.5" y="137.2">SCK</text>
<text x="203.6" y="136.1">5</text>
<text x="233.3" y="133.6">1</text>
<text x="233.3" y="136.1">3</text>
<text x="241.7" y="133.6">2</text>
<text x="241.7" y="136.1">4</text>
<text x="57.3" y="139.2" transform="rotate(-90 57.3 139.2)">VSS</text>
<text x="67.4" y="139.2" transform="rotate(-90 67.4 139.2)">T-</text>
<text x="70" y="139.2" transform="rotate(-90 70 139.2)">T+</text>
<text x="112" y="142.5" transform="rotate(-90 112 142.5)">1</text>
<text x="117.1" y="142.5" transform="rotate(-90 117.1 142.5)">2</text>
<text x="122.2" y="142.5" transform="rotate(-90 122.2 142.5)">3</text>
<text x="127.2" y="142.5" transform="rotate(-90 127.2 142.5)">4</text>
<text x="193.5" y="142.3">MISO</text>
<text x="196" y="139.8">CS</text>
<text x="203.6" y="141.2">7</text>
<text x="203.6" y="138.6">6</text>
<text x="233.3" y="138.6">5</text>
<text x="233.3" y="141.2">7</text>
<text x="241.7" y="138.6">6</text>
<text x="241.7" y="141.2">8</text>
<text x="56.1" y="145.1" transform="rotate(-90 56.1 145.1)">1</text>
<text x="66.3" y="145.1" transform="rotate(-90 66.3 145.1)">2</text>
<text x="68.8" y="145.1" transform="rotate(-90 68.8 145.1)">3</text>
<text x="182.5" y="146.3">2</text>
<text x="182.5" y="148.8">3</text>
<text x="188.4" y="147.4">T-</text>
<text x="188.4" y="149.9">T+</text>
<text x="194.4" y="149.9">VDD</text>
<text x="203.6" y="148.8">4</text>
</g>
<text font-size="1.8" fill="#808080" x="132.7" y="135.2">KF7.62</text>
</svg>
